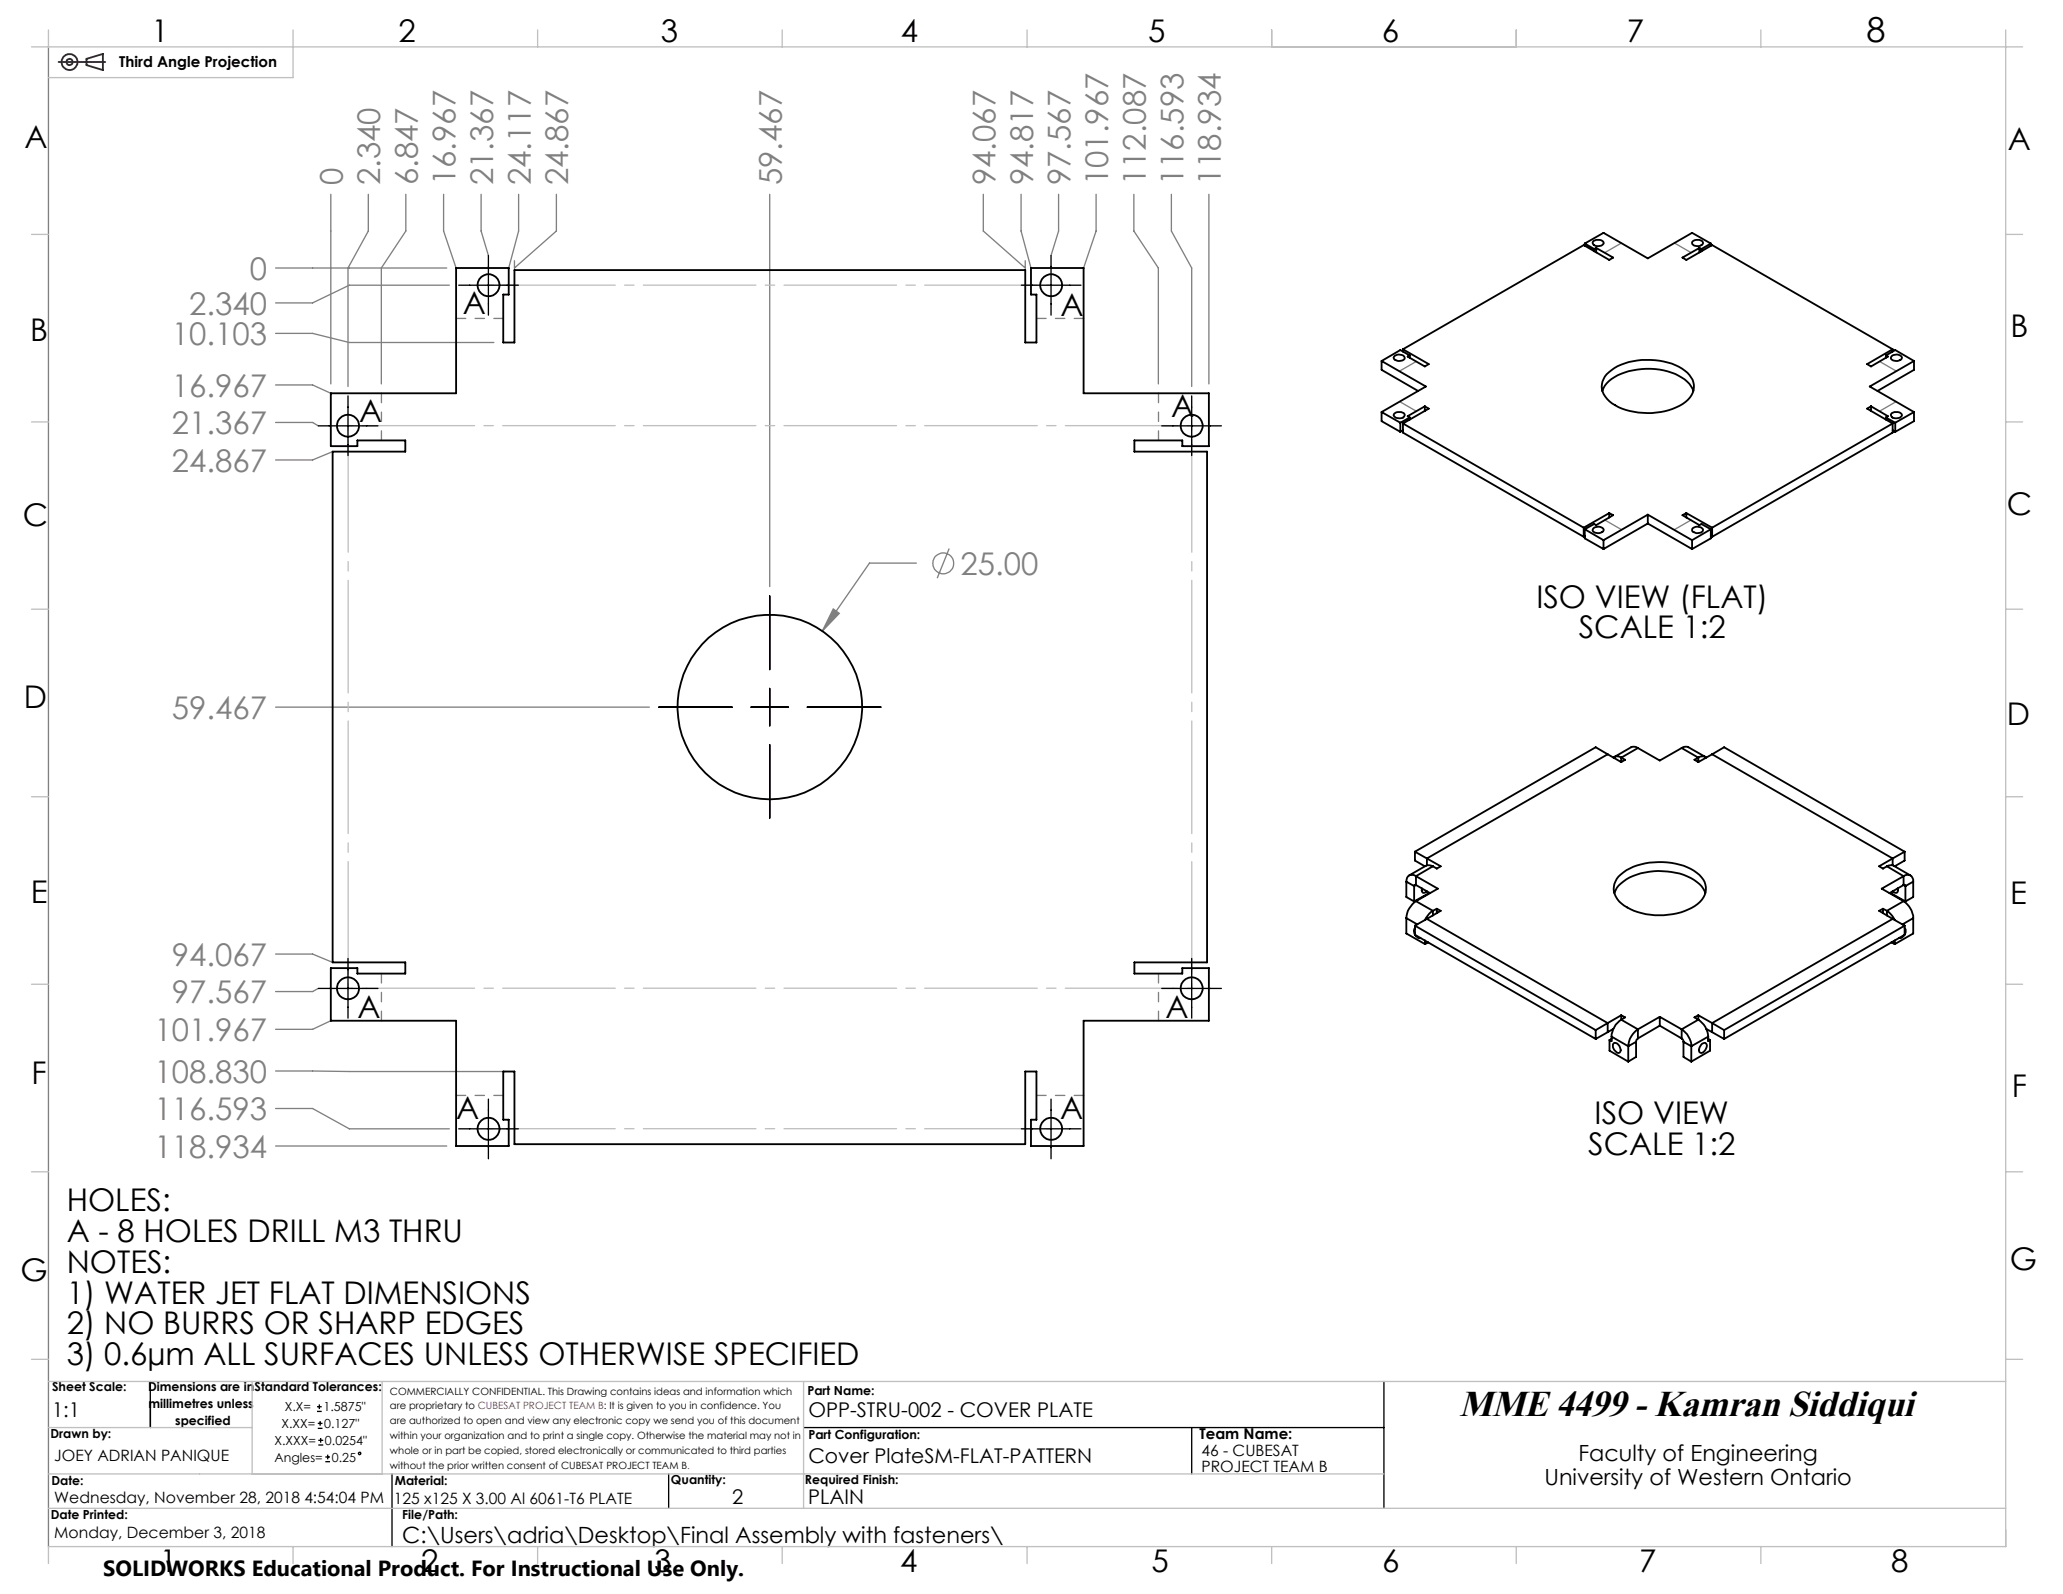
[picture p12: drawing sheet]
<svg xmlns="http://www.w3.org/2000/svg" width="279mm" height="216mm" viewBox="0 0 279 216" stroke-linecap="round" stroke-linejoin="round" font-family="sans-serif">
<g fill="none" stroke="#808080" stroke-width=".18">
<path d="M6.6 6.4v203.1M37.3 36.3h23.2M44.8 26.3v25.7M49.9 26.3v5l-2.8 5v16.1M55 26.3v5l-3.4 5v15.7M60.1 26.3v5l1.7 5M60.9 38.6h-13.6l-5 2.4h-5M65.2 26.3v5l.9 3.3M70.2 26.3v5l-1.3 5M75.4 26.3v5l-5.7 5v-1M104.2 26.3v53.1M133.2 26.3v5l5.7 5v-1"/>
<path d="M138.3 26.3v5l1.3 5M143.4 26.3v5l-1.1 3.3M148.4 26.3v5l-1.6 5M153.6 26.3v5l3.3 5v15.7M158.6 26.3v5l2.8 5v16.1M163.7 26.3v25.7M37.3 52.1h5l2.5 1.2M37.3 57.2h5l.8 .5M37.3 45.2h5l5 1.2h19.6M45 61.2l-2.7 1.1h-5M124.1 76.3h-6.3l-6.4 9.2M128.6 74.3l-1.7 4"/>
<path d="M37.3 95.8h50.6M112.9 82.5l.8 .6-2.3 2.4zM37.3 129.2h5l2.7 1.2M43.1 133.9l-.8 .4h-5M44.8 138.3l-2.5 1.1h-5M37.3 145.1h31.1M37.3 150.1h5l5 2.8h13.6M37.3 155.2h23.2"/>
<circle cx="127.8" cy="76.3" r="1.4"/>
</g>
<g fill="none" stroke="#000" stroke-width=".18">
<path d="M62.1 38.6h8.1M66.1 34.6v8.1M138.3 38.6h8.1M142.3 34.6v8.1M43.1 57.7h8.1M47.1 53.6v8.1M157.3 57.7h8.1M161.4 53.6v8.1M89.2 95.8h10M101.7 95.8h5.1M104.2 80.7v10M104.2 93.2v5.1"/>
<path d="M109.3 95.8h10M104.2 100.9v9.9M43.1 133.9h8.1M47.1 129.8v8.1M157.3 133.9h8.1M161.4 129.8v8.1M62.1 152.9h8.1M66.1 148.9v8.1M138.3 152.9h8.1M142.3 148.9v8.1M20.4 187.1v6.3M42.9 191.2h.7"/>
<path d="M42.9 190.5h.7M43 193.5h.7M43 192.8h.7M43.1 195.7h.7M43.1 195.1h.7M43.3 190.2v.7M43.4 192.5v.6M43.4 194.8v.6M44.1 198h.6M44.1 197.3h.6M44.4 197v.7M53.1 199.6v9.9"/>
<path d="M90.6 199.6v4.7M108.8 193.4h78.6M161.4 193.4v6.2M187.4 187.1v17.2"/>
<circle cx="48.7" cy="196.9" r=".16"/>
</g>
<g fill="none" stroke="#400040" stroke-width=".25">
<path d="M7.9 8.4h6.4M11.7 8l2.2-.7v2.2l-2.2-.7z"/>
<circle cx="9.4" cy="8.4" r=".41"/>
<circle cx="9.4" cy="8.4" r="1.08"/>
</g>
<path d="M20.4 193.4v-3.6" fill="none" stroke="#000" stroke-width=".18" stroke-dasharray="15.2 1.3 1.3 1.3"/>
<path d="M66.2 38.6h76.2M47.2 57.7h114.2M47.2 57.7v76.2M47.2 133.9h114.2M161.4 133.9v-76.2M66.2 152.9h76.2" fill="none" stroke="#c0c0c0" stroke-width=".18" stroke-dasharray="15.2 1.3 1.3 1.3" stroke-dashoffset="-1.9"/>
<g fill="none" stroke="#c0c0c0" stroke-width=".18">
<path d="M4.3 6.3h269.6M6.6 4.1v2.2M39.7 4.1v6.4h-33.1M72.8 4.1v2.2M105.9 4.1v2.2M139.1 4.1v2.2M172.2 4.1v2.2M205.4 4.1v2.2M238.5 4.1v2.2M271.6 4.1v205.4h-265v2.3M4.3 31.7h2.3M271.6 31.7h2.3"/>
<path d="M4.3 57.1h2.3M271.6 57.1h2.3M4.3 82.5h2.3M271.6 82.5h2.3M4.3 107.9h2.3M271.6 107.9h2.3M4.3 133.3h2.3M271.6 133.3h2.3M4.3 158.7h2.3M271.6 158.7h2.3M4.3 184.1h2.3M6.6 187.1h265"/>
<path d="M6.6 199.6h180.8M6.6 193.4h27.5M34.1 187.1v12.5M51.8 187.1v12.5M108.8 187.1v17.2M271.6 184.1h2.3M6.6 204.3h265M39.7 209.5v2.3M72.8 209.5v2.3M105.9 209.5v2.3M139.1 209.5v2.3M172.2 209.5v2.3"/>
<path d="M205.4 209.5v2.3M238.5 209.5v2.3"/>
</g>
<path d="M217.3 34.2l2.3-1.3M226.8 32.9l2.2 1.3M189.6 50.3l2.2-1.3M191.8 55.7l-2.2-1.3M254.6 49l2.2 1.3M256.8 54.4l-2.2 1.3M219.6 71.7l-2.3-1.3M229 70.4l-2.2 1.3" fill="none" stroke="#808080" stroke-width=".18" stroke-dasharray="15.2 1.3 1.3 1.3"/>
<path d="M51.7 59.7v-6.4M61.8 43.1h6.4M140.4 43.1h6.4M156.9 53.3v6.4M51.7 138.3v-6.4M156.9 131.9v6.4M68.2 148.4h-6.4M146.8 148.4h-6.4" fill="none" stroke="#808080" stroke-width=".18" stroke-dasharray="15.2 1.3 1.3 1.3" stroke-dashoffset="13.9"/>
<path d="M112.9 82.5l.8 .6-2.3 2.4z" fill="#808080"/>
<g fill="none" stroke="#000" stroke-width=".25">
<path d="M214.6 33l1.3 .7M214.6 33l2.6-1.5 6 3.5 6-3.5 2.5 1.5M214.6 33v.3M215.8 32.6a.95 .95 0 0 1 1.4 .3 .89 .89 0 0 1-1.5 0zM215.9 33.7v.3M216.2 33.6l2.3 1.3-.6 .3-3.4-2-24.5 14.1M216.2 33.6l-.3 .1M216.2 33.6v.6M229.2 32.7a1.08 1.08 0 0 1 1.4 .1v.1a.85 .85 0 0 1-1.4 0zM230.2 33.6l.2 .1M230.2 33.6l-2.3 1.3 .5 .3 3.5-2 24.4 14.1M230.2 33.6v.6"/>
<path d="M230.4 33.7v.3M231.7 33l-1.3 .7M231.7 33v.3M44.8 53.3h17v-17h7.1v3.6h-.7v6.5h1.5v-9.8h69.2v9.8h1.5v-6.5h-.8v-3.6h7.2v17h16.9v7.1h-3.6v-.7h-6.5v1.5h9.9v69.2h-9.9v1.5h6.5v-.8h3.6v7.2h-16.9v16.9h-7.2v-3.5h.8v-6.6h-1.5v9.9h-69.2v-9.9h-1.5v6.6h.7v3.5h-7.1v-16.9h-17v-7.2h3.6v.8h6.5v-1.5h-9.9v-69.2h9.9v-1.5h-6.5v.7h-3.6zM187.1 55.8l2.6 1.5M187.1 48.9l6 3.5-6 3.4M187.1 48.9v1.2l5 2.9M187.1 55.8v1.2l2.6 1.5M188.8 48.3a.94 .94 0 0 1 1.4 .1l.1 .1a.89 .89 0 0 1-1.6-.1zM188.8 56a1.08 1.08 0 0 1 1.4 .1l.1 .1a.87 .87 0 0 1-1.6 .1zM189.7 57.3v1.2M190 47.3l3.5 2-.5 .3-2.4-1.3 .3-.1"/>
<path d="M190 57.4l24.5 14.1M190 47.3v.3M190 57.4v1.2l24.5 14.1M190 58.3l-.3 .2M190.9 56.6l-1.2 .7M190.9 48.2l-1.2-.8-2.6 1.5M190.9 48.2v.3M190.9 56.6v.2M193 55l.5 .4-3.5 2M193 55l-2.4 1.4 .3 .2M193 55v.7M217 53a4.3 4.3 0 0 1 3.1-2.6 9.4 9.4 0 0 1 8.1 1 3.2 3.2 0 0 1 1.1 1.6"/>
<path d="M217.6 50.7a8.1 8.1 0 0 1 6.6-1.9 6.9 6.9 0 0 1 4.6 2 2.41 2.41 0 0 1-.5 3.6 9.4 9.4 0 0 1-10 .2 2.57 2.57 0 0 1-1-3.6zM253.4 55l2.3 1.4-.3 .2M253.4 55l-.5 .4 3.4 2M253.4 55v.7M255.4 48.2l1.3-.8 2.5 1.5M255.4 56.6l1.3 .7M255.4 48.2v.3M255.4 56.6v.2M256.2 48.3a.92 .92 0 0 1 1.4 .1 .87 .87 0 0 1-1.5 .1zM256.2 56a.95 .95 0 0 1 1.4 .3 .92 .92 0 0 1-1.5 0zM256.3 47.3v.3M256.3 57.4v1.2l-24.4 14.1"/>
<path d="M256.3 47.3l-3.4 2 .5 .3 2.3-1.3-.3-.1M256.3 57.4l-24.4 14.1M256.3 58.3l.4 .2M256.7 57.3v1.2M259.2 48.9l-6 3.5 6 3.4M259.2 55.8l-2.5 1.5M259.2 48.9v1.2l-4.9 2.9M259.2 55.8v1.2l-2.5 1.5M214.5 71.5v1.2M214.6 71.7l2.6 1.5M214.6 71.7v1.2l2.6 1.5M214.6 72.6l-.1 .1"/>
<path d="M215.8 71.6a.92 .92 0 0 1 1.4 .2 .87 .87 0 0 1-1.5 0zM217.2 73.2v1.2M217.9 69.5l.6 .3-2.3 1.3-.3-.1-1.3 .7M217.9 69.5l-3.4 2M217.9 69.5v.6M223.2 69.7l6 3.5M223.2 69.7l-6 3.5M223.2 69.7v1.2M223.2 70.9l6 3.5M223.2 70.9l-6 3.5M228.4 69.5l3.5 2M228.4 69.5l-.5 .3 2.3 1.3 .2-.1 1.3 .7"/>
<path d="M228.4 69.5v.6M229.2 73.2v1.2M229.2 71.6a.98 .98 0 0 1 1.4 .1 .77 .77 0 0 1-1.2 .4 .31 .31 0 0 1-.2-.5zM231.7 71.7l-2.5 1.5M231.7 71.7v1.2l-2.5 1.5M231.7 72.6l.2 .1M231.9 71.5v1.2M190.5 119.4v2.1l1 .6M190.5 119.4l1 .6M191.6 115.4l3.5 1.9-.5 .4-.5-.4M191.6 115.4v1.2l1.4 .7M191.8 118.7a.79 .79 0 0 0-1-.1 .79 .79 0 0 0-.3 .8"/>
<path d="M191.8 119.9h-.2l-.1 .1M191.8 118.7l2.9 1.7-2.9 1.7M191.8 118.7v1.2M191.8 119.9l1.9 1.1M191.8 119.9l-.3 .1M194.1 117.3a1.16 1.16 0 0 0-1 0l-2.2 1.3M194.1 117.3l-2.3 1.4M217.7 102.2l-24.4 14.1v.9M217.7 102.2l1.9 1M217.7 102.2l-1.6-1-24.5 14.2M218.5 102.6a.78 .78 0 0 1 1.1 0M219.2 118.7a7.9 7.9 0 0 1 6-1.9 6.9 6.9 0 0 1 5.5 2.3 2.43 2.43 0 0 1-.8 3.3 9.4 9.4 0 0 1-9.9 .3 2.51 2.51 0 0 1-.8-4z"/>
<path d="M219.6 102.6l.5 .3-.5 .3M219.6 102.6v.6M221.8 101.3a.95 .95 0 0 0-.9-.1l-2.2 1.3M221.8 101.3l-2.2 1.3M221.8 101.3l3 1.7 3-1.7M227.8 101.3a.95 .95 0 0 1 .9-.1l2.3 1.3M227.8 101.3l2.2 1.3M230 102.6a.88 .88 0 0 1 1.1 0M230 102.6l-.5 .3 .5 .3M230 102.6v.6M231.9 102.2l-1.9 1M231.9 102.2l24.4 14.1"/>
<path d="M231.9 102.2l1.6-1 24.5 14.2M255.6 117.3a1.07 1.07 0 0 1 .9 0l2.2 1.3M255.6 117.3l2.2 1.4M256.3 116.3l-1.8 1 .5 .4 .6-.4M256.3 116.3v.9M257.8 118.7a.79 .79 0 0 1 .9-.1 .79 .79 0 0 1 .4 .8M257.8 119.9h.2l.1 .1M257.8 118.7l-3 1.7 3 1.7M257.8 118.7v1.2M257.8 119.9l-1.9 1.1M257.8 119.9l.3 .1M258 115.4v1.2l-1.4 .7"/>
<path d="M258 115.4l-1.7 .9M259.1 119.4v2.1l-1 .6M259.1 119.4l-1 .6M190.5 124.4l1.4 .8M190.5 124.4v2l2.5 1.5M191.5 120v2.1M191.6 125.7l-.1 .4 .1 .5M191.6 125.4v1.2l24.5 14.1M191.6 125.4l24.5 14.1M191.7 126.6l.4 .4h.3M191.8 122.1a2.98 2.98 0 0 0-1.3 2.3M191.8 122.1l2.3 1.3"/>
<path d="M192.6 120.3v.1a.38 .38 0 0 0 .1 .5 .38 .38 0 0 0 .6-.2M193 127.4v.5M193.3 124.5l24.4 14.1M193.3 124.5l-1.7 .9M193.4 127.6l-.4 .3M193.6 120.9l-2.1 1.2M194.1 123.4l-.6 .4-.5 .8M194.1 123.4v.6M194.6 123.1l.5 .3-1.8 1.1M194.6 123.1l-.5 .3M194.6 123.1v.6M216.1 139.5v1.2"/>
<path d="M217.7 138.6l-1.6 .9M217.7 138.6v1.2M217.7 139.8l-1.6 .9M218.5 139.3l-.8 .5M218.7 121a4.4 4.4 0 0 1 3-2.5 9.9 9.9 0 0 1 7.7 .7l.4 .3a2.89 2.89 0 0 1 1.2 1.5M219.6 138.1a2.98 2.98 0 0 0-1.3 2.3M219.6 138.1l2.2 1.3M219.6 137.5l.5 .3-.5 .3M219.6 137.5l-1.9 1.1M219.6 137.5v.6M221.8 139.4a2.98 2.98 0 0 0-1.3 2.3M221.8 139.4v1.3"/>
<path d="M224.8 137.7l3 1.7M224.8 137.7l-3 1.7M224.8 137.7v1.2M224.8 138.9l3 1.8M224.8 138.9l-3 1.8M227.8 139.4a2.98 2.98 0 0 1 1.3 2.3M227.8 139.4v1.3M230 138.1a2.89 2.89 0 0 1 1.4 2.3M230 137.5l1.9 1.1M230 137.5l-.5 .3 .5 .3M230 138.1l-2.2 1.3M230 137.5v.6"/>
<path d="M231.1 139.3l2.4 1.4M231.9 138.6l1.6 .9M231.9 138.6v1.2M233.5 139.5v1.2M255 123.1l-.5 .3 1.8 1.1M255 123.1l.6 .3M255 123.1v.6M255.6 123.4l.7 .7 .3 .5M255.6 123.4v.6M256 120.9l2.1 1.2M256.2 127.6l.4 .3M256.3 124.5l-24.4 14.1"/>
<path d="M256.3 124.5l1.7 .9M256.6 127.4v.5M257 120.3a.39 .39 0 0 1-.1 .6 .39 .39 0 0 1-.6-.2M257.8 122.1a2.98 2.98 0 0 1 1.3 2.3M257.8 122.1l-2.2 1.3M257.9 126.6l-.4 .4h-.3M258 125.7l.1 .2v.4l-.1 .3M258 125.4l-24.5 14.1M258 125.4v1.2l-24.5 14.1M258.1 120v2.1M259.1 124.4l-1.4 .8M259.1 124.4v2l-2.5 1.5"/>
<path d="M218 140.9v1.4l2.5 1.5M218.3 140.4l2.2 1.3M218.3 140.4v.6l-.3-.1M218.3 140.7l-.3 .2M218.5 141.4a.59 .59 0 0 1 .9 .5 .43 .43 0 0 1 .1 .5 .43 .43 0 0 1-.5 .2 1.02 1.02 0 0 1-.5-1.2zM220.5 141.7v2.1M221.6 141.1l-1.1 .6M221.6 141.1v2.1l-1.1 .6M221.8 140.7l-.1 .1-.1 .3M227.8 140.7l.1 .1 .1 .3M228 141.1l1.1 .6M228 141.1v2.1l1.1 .6"/>
<path d="M229.1 141.7v2.1M230.4 141.5l.1-.1a.41 .41 0 0 1 .6 0 .41 .41 0 0 1 0 .6l-.2 .3a.4 .4 0 0 1-.6 .3 .4 .4 0 0 1-.2-.5zM231.4 140.4l-2.3 1.3M231.4 140.4v.6l.2-.1M231.4 140.7l.2 .2M231.6 140.9v1.4l-2.5 1.5"/>
<circle cx="66.2" cy="38.6" r="1.49"/>
<circle cx="142.4" cy="38.6" r="1.49"/>
<circle cx="47.1" cy="57.7" r="1.5"/>
<circle cx="161.4" cy="57.7" r="1.5"/>
<circle cx="104.3" cy="95.8" r="12.5"/>
<circle cx="47.1" cy="133.9" r="1.5"/>
<circle cx="161.4" cy="133.9" r="1.5"/>
<circle cx="66.2" cy="152.9" r="1.5"/>
<circle cx="142.4" cy="152.9" r="1.5"/>
</g>
<text font-size="5" x="197.6" y="191.8">MME 4499 - Kamran Siddiqui</text>
<text font-size="4.7" x="252.8" y="5.7">8</text>
<g font-size="4.2">
<text x="20.5" y="5.7">1</text>
<text x="54" y="5.7">2</text>
<text x="89.5" y="5.7">3</text>
<text x="122" y="5.7">4</text>
<text x="155.5" y="5.7">5</text>
<text x="187.1" y="5.7">6</text>
<text x="220.3" y="5.7">7</text>
<text x="3.3" y="20.1">A</text>
<text x="271.9" y="20.4">A</text>
<text x="4.1" y="46.2">B</text>
<text x="62.7" y="42.5">A</text>
<text x="143.6" y="42.7">A</text>
<text x="272.3" y="45.7">B</text>
<text x="48.7" y="57.2">A</text>
<text x="158.6" y="56.5">A</text>
<text x="3.1" y="71.2">C</text>
<text x="271.8" y="69.8">C</text>
<text x="208.1" y="82.3">ISO VIEW (FLAT)</text>
<text x="213.8" y="86.5">SCALE 1:2</text>
<text x="3.2" y="95.9">D</text>
<text x="271.8" y="98.2">D</text>
<text x="4.2" y="122.3">E</text>
<text x="272.2" y="122.5">E</text>
<text x="48.4" y="137.9">A</text>
<text x="157.8" y="137.9">A</text>
<text x="4.3" y="146.8">F</text>
<text x="272.5" y="148.5">F</text>
<text x="61.8" y="151.6">A</text>
<text x="143.6" y="151.6">A</text>
<text x="216" y="152.2">ISO VIEW</text>
<text x="215.1" y="156.4">SCALE 1:2</text>
<text x="9" y="164">HOLES:</text>
<text x="2.8" y="173.5">G</text>
<text x="9" y="168.2">A - 8 HOLES DRILL M3 THRU</text>
<text x="9" y="172.4">NOTES:</text>
<text x="272.2" y="172">G</text>
<text x="9" y="176.6">1) WATER JET FLAT DIMENSIONS</text>
<text x="9" y="180.7">2) NO BURRS OR SHARP EDGES</text>
<text x="9" y="184.9">3) 0.6µm ALL SURFACES UNLESS OTHERWISE SPECIFIED</text>
<text x="21.6" y="212.9">1</text>
<text x="57.1" y="212.9">2</text>
<text x="88.6" y="212.9">3</text>
<text x="121.9" y="212.9">4</text>
<text x="155.9" y="212.9">5</text>
<text x="187.2" y="212.9">6</text>
<text x="222" y="212.9">7</text>
<text x="256.1" y="212.9">8</text>
</g>
<g font-size="4.2" fill="#808080">
<text x="46.4" y="25.1" transform="rotate(-90 46.4 25.1)">0</text>
<text x="51.5" y="25.1" transform="rotate(-90 51.5 25.1)">2.340</text>
<text x="56.6" y="25.1" transform="rotate(-90 56.6 25.1)">6.847</text>
<text x="61.7" y="25.1" transform="rotate(-90 61.7 25.1)">16.967</text>
<text x="66.8" y="25.1" transform="rotate(-90 66.8 25.1)">21.367</text>
<text x="71.9" y="25.1" transform="rotate(-90 71.9 25.1)">24.117</text>
<text x="77" y="25.1" transform="rotate(-90 77 25.1)">24.867</text>
<text x="105.9" y="25.1" transform="rotate(-90 105.9 25.1)">59.467</text>
<text x="134.8" y="25.1" transform="rotate(-90 134.8 25.1)">94.067</text>
<text x="139.9" y="25.1" transform="rotate(-90 139.9 25.1)">94.817</text>
<text x="145" y="25.1" transform="rotate(-90 145 25.1)">97.567</text>
<text x="150.1" y="25.1" transform="rotate(-90 150.1 25.1)">101.967</text>
<text x="155.2" y="25.1" transform="rotate(-90 155.2 25.1)">112.087</text>
<text x="160.3" y="25.1" transform="rotate(-90 160.3 25.1)">116.593</text>
<text x="165.3" y="25.1" transform="rotate(-90 165.3 25.1)">118.934</text>
<text x="33.8" y="37.9">0</text>
<text x="23.3" y="46.8">10.103</text>
<text x="25.6" y="42.6">2.340</text>
<text x="23.3" y="53.7">16.967</text>
<text x="23.3" y="58.8">21.367</text>
<text x="23.3" y="63.9">24.867</text>
<text x="130.1" y="77.8">25.00</text>
<text x="23.3" y="97.4">59.467</text>
<text x="23.3" y="130.8">94.067</text>
<text x="23.3" y="135.9">97.567</text>
<text x="20.9" y="141">101.967</text>
<text x="20.9" y="146.6">108.830</text>
<text x="20.9" y="151.7">116.593</text>
<text x="20.9" y="156.8">118.934</text>
</g>
<g font-size="3">
<text x="213.8" y="197.8">Faculty of Engineering</text>
<text x="209.2" y="201.1">University of Western Ontario</text>
<text x="54.5" y="209">C:\Users\adria\Desktop\Final Assembly with fasteners\</text>
<text x="14" y="213.5">SOLIDWORKS Educational Product. For Instructional Use Only.</text>
</g>
<g font-size="2.8">
<text x="7" y="192">1:1</text>
<text x="109.5" y="192">OPP-STRU-002 - COVER PLATE</text>
<text x="109.5" y="198.2">Cover PlateSM-FLAT-PATTERN</text>
</g>
<g font-size="2.7">
<text x="99.1" y="203.8">2</text>
<text x="109.5" y="203.8">PLAIN</text>
</g>
<g font-size="2.1">
<text x="7.4" y="197.8">JOEY ADRIAN PANIQUE</text>
<text x="162.7" y="197.3">46 - CUBESAT</text>
<text x="7.4" y="203.5">Wednesday, November 28, 2018 4:54:04 PM</text>
<text x="53.4" y="203.8">125 x125 X 3.00 Al 6061-T6 PLATE</text>
<text x="162.7" y="199.4">PROJECT TEAM B</text>
<text x="7.4" y="208.4">Monday, December 3, 2018</text>
</g>
<g font-size="2">
<text x="16.2" y="9">Third Angle Projection</text>
<text x="162.5" y="194.9">Team Name:</text>
</g>
<g font-size="1.7">
<text x="7" y="188.5">Sheet Scale:</text>
<text x="20.1" y="188.5">Dimensions are in</text>
<text x="20.1" y="190.7">millimetres unless</text>
<text x="34.5" y="188.5">Standard Tolerances:</text>
<text x="38.6" y="191.2">X.X=</text>
<text x="43.8" y="191.2">1.5875&quot;</text>
<text x="109.3" y="188.9">Part Name:</text>
<text x="6.8" y="194.8">Drawn by:</text>
<text x="23.7" y="193">specified</text>
<text x="37.2" y="195.7">X.XXX=</text>
<text x="37.2" y="198">Angles=</text>
<text x="38.1" y="193.4">X.XX=</text>
<text x="43.9" y="193.4">0.127&quot;</text>
<text x="44" y="195.7">0.0254&quot;</text>
<text x="44.9" y="198">0.25</text>
<text x="109.5" y="194.9">Part Configuration:</text>
<text x="7" y="201.2">Date:</text>
<text x="53.5" y="201.1">Material:</text>
<text x="90.9" y="201">Quantity:</text>
<text x="109" y="201">Required Finish:</text>
<text x="6.9" y="205.7">Date Printed:</text>
<text x="54.5" y="205.7">File/Path:</text>
</g>
<g font-size="1.4">
<text x="52.8" y="188.9">COMMERCIALLY CONFIDENTIAL. This Drawing contains ideas and information which</text>
<text x="52.8" y="190.9">are proprietary to CUBESAT PROJECT TEAM B: It is given to you in confidence. You</text>
<text x="52.8" y="192.9">are authorized to open and view any electronic copy we send you of this document</text>
<text x="52.8" y="194.9">within your organization and to print a single copy. Otherwise the material may not in</text>
<text x="52.8" y="196.9">whole or in part be copied, stored electronically or communicated to third parties</text>
<text x="52.8" y="199">without the prior written consent of CUBESAT PROJECT TEAM B.</text>
</g>
</svg>
